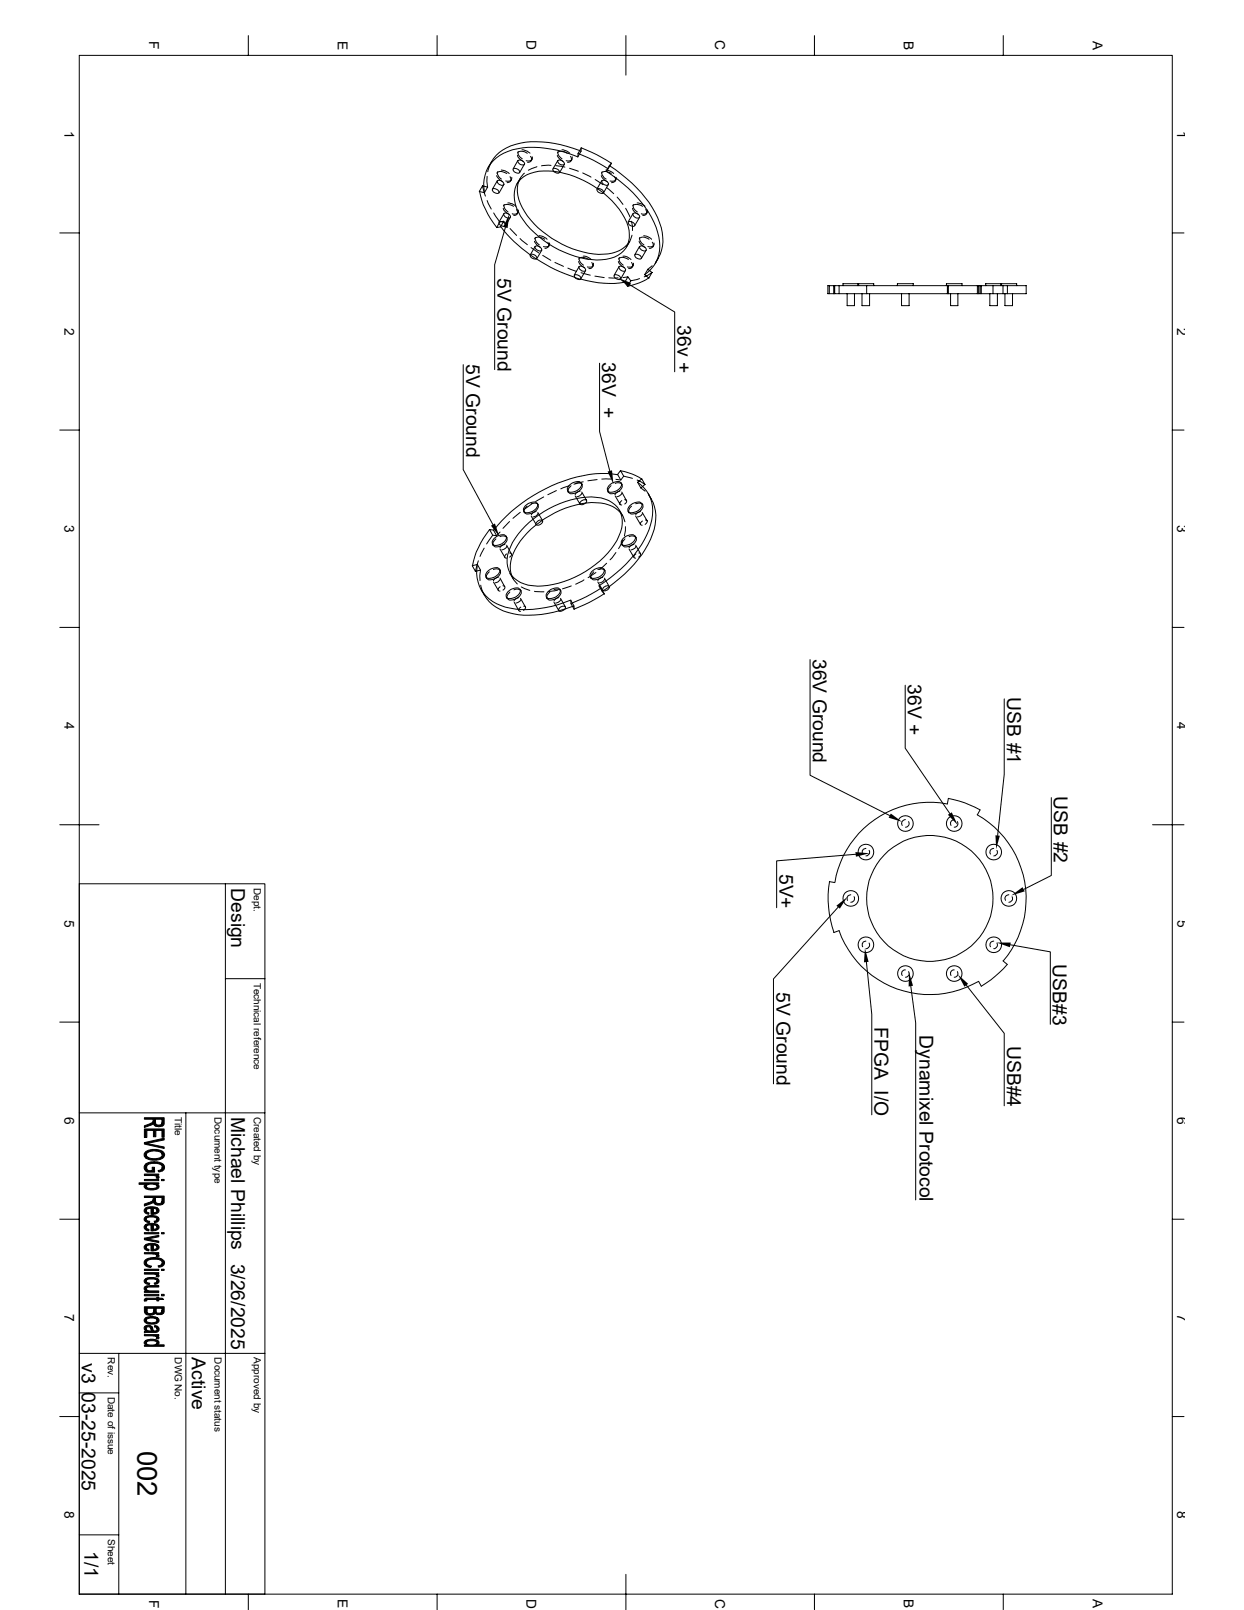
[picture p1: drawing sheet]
<svg xmlns="http://www.w3.org/2000/svg" width="216mm" height="279mm" viewBox="0 0 216 279" stroke-linecap="round" stroke-linejoin="round" font-family="sans-serif">
<g fill="none" stroke="#000" stroke-width=".17">
<path d="M13.8 9.6h189.7v267h-189.7zM43.1 6.2v3.4M75.9 6.2v3.4M108.6 6.2v6.8M141.4 6.2v3.4M174.1 6.2v3.4M83.2 33.2a15 15 0 0 0 3 6.3M83.7 32.3l.5 1.7M83.7 32.3l-.5 .9 .9 .2 .5-.9M83.7 32.3l.9 .2M84.5 30.6l.1 1.9M84.5 34.8l.8 1.5"/>
<path d="M85.3 28.1l-.5 .9M85.3 28.1l-.6 1.7M85.5 32.8l.8-1.4a.74 .74 0 0 0 1.2 .6l-.9 1.5M85.6 32.7l.6 .2a.44 .44 0 0 1 .2 .7l-.5-.2a.44 .44 0 0 1-.3-.7zM85.7 37l1 1.5M86.2 30.5l.5 .6 .5 .4M86.3 31.4a.74 .74 0 0 1 1.1 .6M86.4 29.8a1.23 1.23 0 0 0 .6 1.3M86.4 29.8l-.2 .3M86.5 29.8a1.8 1.8 0 0 1 1.5 .3M86.7 38.4l.6 .2a.44 .44 0 0 1 .3 .7l-.6-.1a.44 .44 0 0 1-.3-.8zM86.7 38.5l.7-.1-.5 1-.7 .1z"/>
<path d="M86.9 39.3a22.4 22.4 0 0 0 5.1 4.9M87 29.5l.7 .2 .7 .4M87.3 36.2l.2 .3 .5 .5 .4 .2M87.4 38.4l.6 .7M87.5 37.1l-.9 1.4M87.5 37.1a.74 .74 0 0 1 1.1 .6M87.5 37.1a.73 .73 0 0 0 1.1 .6l-.8 1.5M87.5 35.5a1.24 1.24 0 0 0 .7 1.3M87.5 35.5l-.1 .2M87.6 35.5a2.08 2.08 0 0 1 1.5 .3M87.7 39.5l-1.8 6.4v18.2M88.1 35.2l.8 .1 .6 .5"/>
<path d="M88.5 30.6a.61 .61 0 0 1 .2 .8 .61 .61 0 0 1-.7 .3M88.5 39.7l1.2 1.2M88.8 31.2l-.2 .2M88.8 30.8a.67 .67 0 0 1-.3 .6 .67 .67 0 0 1-.7 0M89.2 29.2l.6 .1a.44 .44 0 0 1 .2 .8l-.5-.2a.44 .44 0 0 1-.3-.7zM89.6 36.4a.57 .57 0 0 1 .2 .7 .57 .57 0 0 1-.6 .3M89.8 27l.4 .6 .6 .4M89.9 36.9l-.2 .2M89.9 27.9a.74 .74 0 0 1 1.1 .6M90 26.3l-.2 .2M90 36.4a.69 .69 0 0 1-.4 .7 .69 .69 0 0 1-.7 0M90 26.3a1.07 1.07 0 0 0 .6 1.3"/>
<path d="M90.1 26.3a1.68 1.68 0 0 1 1.4 .3M90.3 30.9l-.6 1M90.3 31.1a7.2 7.2 0 0 1 5.8-1.4 17.1 17.1 0 0 1 12.3 8.1 5.3 5.3 0 0 1 .2 5.3 5.7 5.7 0 0 1-5.1 2 17.4 17.4 0 0 1-13.2-7.6 5.9 5.9 0 0 1-.7-5.4zM90.6 26l.9 .2 .5 .4M91 28.5l-.8 1.5M91 28.5a.74 .74 0 0 1-1.1-.6l-.8 1.4M91 30.1a4.3 4.3 0 0 0-.7 5.2 15.4 15.4 0 0 0 8.1 7.5 12.2 12.2 0 0 0 8.5 .9 4.7 4.7 0 0 0 2.1-1.4M92.1 27.1a.61 .61 0 0 1 .1 .8 .61 .61 0 0 1-.6 .3M92.3 27.6l-.1 .3M92.4 27.2a.7 .7 0 0 1-.3 .7 .7 .7 0 0 1-.8 0M93.2 28.9l-1.5 .6M95.6 28.7l-1.6 .1"/>
<path d="M96 29.3l.8-1.4a.74 .74 0 0 0 1.2 .6l-.9 1.5M96.1 29.2l.6 .1a.44 .44 0 0 1 .2 .8l-.5-.2a.44 .44 0 0 1-.3-.7zM96.4 28.7l1.6 .3M96.7 27l.3 .4 .7 .6M96.8 27.9a.74 .74 0 0 1 1.1 .6M96.9 26.3a1.23 1.23 0 0 0 .6 1.3M96.9 26.3l-.2 .2M97 26.3a1.8 1.8 0 0 1 1.5 .3M97.5 26l.9 .2 .5 .4M98.8 29.2l1.6 .5M99 27.1a.61 .61 0 0 1 .2 .8 .61 .61 0 0 1-.7 .3M99.3 27.6l-.2 .3"/>
<path d="M99.3 27.2a.7 .7 0 0 1-.3 .7 .7 .7 0 0 1-.7 0M100.3 27.2a19 19 0 0 0-11.4-1.2 6.3 6.3 0 0 0-4.8 7.4M100.3 26.6l2.7 1.2 2.5 1.5M100.3 26.6v.6M100.6 26.1a18.2 18.2 0 0 0-11.1-1 6.7 6.7 0 0 0-4.2 3M100.6 26.2h.2M100.8 26.2l-.5 1M100.9 25.7l-.1 .5M100.9 25.7l2.6 1.1 2.6 1.5M100.9 25.7l-.6 .9M101.1 30l1.5 .7M103.3 31.2l1.3 .8"/>
<path d="M103.8 32.7l.6 .2a.44 .44 0 0 1 .2 .7l-.6-.2a.44 .44 0 0 1-.2-.7zM104.4 30.5l.4 .6 .6 .4M104.5 31.4a.74 .74 0 0 1 1.1 .6M104.5 29.8l-.1 .3M104.5 29.8a1.07 1.07 0 0 0 .7 1.3M104.6 29.8a1.68 1.68 0 0 1 1.5 .3M105.2 29.5l.6 .2 .7 .4M105.2 29.7l.5-1a22.7 22.7 0 0 1 8.4 9.1 7.8 7.8 0 0 1 .2 6.9M105.2 29.7a21.6 21.6 0 0 1 8.7 9.8 7.1 7.1 0 0 1-.4 6.6l-1.6 1.6M105.3 32.6l1.2 1M105.5 29.3l-.3 .4M105.6 32l-.9 1.5"/>
<path d="M105.6 32a.74 .74 0 0 1-1.2-.6l-.8 1.4M105.7 28.7l.4-.4-.6 1M106.6 30.6a.61 .61 0 0 1 .2 .8 .61 .61 0 0 1-.7 .3M106.9 31.2l-.1 .2M106.9 30.8a.67 .67 0 0 1-.3 .6 .67 .67 0 0 1-.7 0M107.1 34.2l1 1.3M108.6 36.2l.7 1.4M109 38.5l.9-1.4a.78 .78 0 0 0 1.1 .6l-.8 1.5M109.2 38.4l.6 .2a.44 .44 0 0 1 .2 .7l-.6-.1a.44 .44 0 0 1-.2-.8zM109.6 38.4l.2 1.6M109.8 36.2l.2 .5 .8 .5M109.8 35.7l.1-.2a1.09 1.09 0 0 0 .7 1.3"/>
<path d="M109.9 37.1a.74 .74 0 0 1 1.1 .6M110.1 35.5a1.93 1.93 0 0 1 1.4 .3M110.6 35.2l.7 .1 .6 .5M112.1 36.4a.59 .59 0 0 1 .1 .7 .59 .59 0 0 1-.7 .3M112.3 36.9l-.1 .2M112.4 36.4a.67 .67 0 0 1-.4 .7 .67 .67 0 0 1-.7 0M10.4 40.4h3.4M90.3 41.4l1.2 1.1M92 44.2l.9-1.4a.78 .78 0 0 0 1.1 .6l-.8 1.5M92 44.2l1.1 .8M92.2 44.1l.6 .1a.44 .44 0 0 1 .2 .8l-.6-.2a.44 .44 0 0 1-.2-.7zM92.2 43l1.3 .9"/>
<path d="M92.8 41.9l.4 .6 .6 .4M92.9 42.8a.74 .74 0 0 1 1.1 .6M92.9 41.2a1.32 1.32 0 0 0 .7 1.3M93 41.2l-.2 .2M93 41.2a1.65 1.65 0 0 1 1.5 .3M93.1 44.9a26.1 26.1 0 0 0 6.7 3.2M93.6 40.9l.7 .2 .7 .4M94.2 44.3l1.4 .9M95.1 42a.61 .61 0 0 1 .1 .8 .61 .61 0 0 1-.6 .3M95.3 42.6l-.1 .2M95.4 42.2a.67 .67 0 0 1-.3 .6 .67 .67 0 0 1-.8 0M96.3 45.6l1.5 .6"/>
<path d="M98.6 46.5l1.5 .6M99.7 47.8l.8-1.5a.78 .78 0 0 0 1.1 .6l-.8 1.5M99.8 48.2l1 .3M99.8 47.7l.6 .1a.44 .44 0 0 1 .3 .7l-.6-.1a.44 .44 0 0 1-.3-.7zM100.4 45.4l.3 .5 .8 .5M100.5 46.3a.74 .74 0 0 1 1.1 .6M100.6 44.7l-.1 .3M100.6 44.7a1.14 1.14 0 0 0 .7 1.3M100.7 44.7a1.59 1.59 0 0 1 1.5 .3M100.8 48.4a17.3 17.3 0 0 0 7.6 .6M100.8 47.3l1.6 .5M101.2 44.4l.7 .2 .7 .4"/>
<path d="M102.7 45.6a.61 .61 0 0 1 .2 .7 .61 .61 0 0 1-.7 .3M103 46.1l-.2 .2M103 45.7a.67 .67 0 0 1-.3 .6 .67 .67 0 0 1-.8 0M103.3 47.9l1.6 .3M105.7 48.2h1.6M106.6 47.8l.8-1.5a.74 .74 0 0 0 1.1 .6l-.8 1.5M106.7 47.7l.6 .1a.44 .44 0 0 1 .3 .7l-.6-.1a.44 .44 0 0 1-.3-.7zM107.3 45.4l.5 .7 .6 .3M107.4 46.3a.74 .74 0 0 1 1.1 .6M107.5 44.7a1.14 1.14 0 0 0 .7 1.3M107.5 44.7l-.1 .3M107.6 44.7a1.54 1.54 0 0 1 1.5 .3"/>
<path d="M108.1 44.4l.7 .2 .7 .4M109 48l.5 .7-.6 1-.5-.7zM109 48l-.9 .2M109.3 41.9l-.6 1M109.3 49.4l7.8 4.7v10.4M109.6 45.6a.61 .61 0 0 1 .2 .7 .61 .61 0 0 1-.7 .3M109.7 40.8l-.3 .9-.4 .7M109.9 46.1l-.2 .2M109.9 45.7a.69 .69 0 0 1-.3 .6 .69 .69 0 0 1-.7 0M110.2 44.2l.8-1.4a.78 .78 0 0 0 1.1 .6l-.8 1.5M110.3 44.1l.6 .1a.44 .44 0 0 1 .3 .8l-.6-.2a.44 .44 0 0 1-.3-.7zM110.9 41.9l.4 .6 .7 .4"/>
<path d="M111 48.3l-1.5 .4M111 42.8a.74 .74 0 0 1 1.1 .6M111.1 41.2l-.1 .2M111.1 41.2a1.14 1.14 0 0 0 .7 1.3M111.2 41.2a1.54 1.54 0 0 1 1.4 .3M111.7 40.9l.7 .2 .7 .4M112.4 46.7l.8 .6M112.4 46.7l-.5 1M112.6 48.2l-1.7 .9-2 .6M113.2 47.3l-1.4 .7M113.2 47.3l-.6 1-.7-.6M113.2 42a.61 .61 0 0 1 .1 .8 .61 .61 0 0 1-.6 .3"/>
<path d="M113.2 46.1l-.8 .6M113.5 42.6l-.2 .2M113.5 42.2a.67 .67 0 0 1-.3 .6 .67 .67 0 0 1-.8 0M113.7 45.6l.6-.8-.6 1M143.9 49.6v1.4M144.7 49.6h-1v1.4h34.4v-1.4h-3.3M144.7 51v-1.4h.9v1.4M144.9 49.6v1.4M145.6 49.6h24.2M146.3 49.6v-.4h5.3v.4M147 51v2h1.3v-2M148.9 49.2v.4"/>
<path d="M149 49.2v.4M149.6 51v2h1.3v-2M150.4 49.6v1.4M155.7 49.6v-.4h2.8v.4M156.5 51v2h1.3v-2M164.3 49.6v-.4h2.7v.4M164.4 49.6v1.4M164.6 49.6v1.4M165 51v2h1.2v-2M169.6 49.6v1.4M169.8 49.6h.5M169.8 49.6v1.4"/>
<path d="M170.1 49.6v1.4M170.3 49.6h4.5M170.3 49.6v1.4M171.1 49.6v-.4h5.3v.4M171.8 51v2h1.3v-2M172.3 49.6v1.4M173.7 49.2v.4M173.8 49.2v.4M174.1 49.6v1.4M174.4 51v2h1.3v-2M174.8 49.6v1.4M203.5 40.4h2"/>
<path d="M10.4 74.6h3.4M80.4 63.3v18.2l5.2 9.6M104.1 63v11.9l1.7 6.8M203.5 74.6h2M82.5 99.1l.9-.2-.1 1.9M82.8 98l-.8 .2 .5 .9M82.8 98a6.2 6.2 0 0 0 4.9 7.4 18.2 18.2 0 0 0 11.4-1.3M82.8 98l.6 .9M83 97.3l-.5 1.8M84 95.1l-.7 1.5M84.6 99.2l.5-.4 .7-.2a.66 .66 0 0 1 .9 .2 .66 .66 0 0 1-.3 .9l-.5 .4-.6 .2a.66 .66 0 0 1-1-.2 .66 .66 0 0 1 .3-.9zM84.9 99.2l-.5 .7 .1 .5"/>
<path d="M85 91.9l.5 1 .7 .1M85 91.9l.6 .1 .6 1M85 91.9a15 15 0 0 0-3 6.3M85.5 94.4l.1 .3M85.5 92.9l-1 1.5M85.6 98.8l.7-.1 .5 .3M85.7 93.5l.6-.5 .6-.2a.66 .66 0 0 1 .9 .3 .66 .66 0 0 1-.2 .9l-.6 .4-.6 .2a.66 .66 0 0 1-.9-.2 .66 .66 0 0 1 .2-.9zM86.1 93.5l-.5 .7v.5M86.7 98.8l.1 .2M86.8 93.1l.6-.1 .6 .3M86.8 92.3l-.6 .7M86.8 95.3l.8 1.4"/>
<path d="M86.8 99a1.54 1.54 0 0 1-1.7 1.6h-.3l-.3-.2M87.6 94.5l-.4 .1-.3 .2-.1 .3M87.8 93l.2 .3M87.9 94.8l-.2 .4-.6 .2M87.9 96.1l-.1 .1a.33 .33 0 0 0-.2 .4 .33 .33 0 0 0 .3 .3M87.9 94.6l.8 1.5M88 93.3a1.54 1.54 0 0 1-1.8 1.6h-.3l-.3-.2M88.4 90.5l-1.1 1.2M88.4 96a.36 .36 0 0 1 .4 .3 .36 .36 0 0 1-.4 .4M88.5 99.5l.6 1M88.8 99.9l.4 .7 .6 .7M90.3 88.9l-1.3 1.1"/>
<path d="M91.1 87.8l.6-.4 .6-.2a.66 .66 0 0 1 1 .2 .66 .66 0 0 1-.3 .9l-.5 .4-.7 .2a.66 .66 0 0 1-.9-.2 .66 .66 0 0 1 .2-.9zM91.2 91.3a16.7 16.7 0 0 1 12.3-5 4.4 4.4 0 0 1 4.5 4.6 11.6 11.6 0 0 1-5.5 7.7 15.3 15.3 0 0 1-10.8 3 4.4 4.4 0 0 1-3.1-6.7 11.7 11.7 0 0 1 2.6-3.6zM91.5 87.8l-.4 .5-.1 .7-.1-.3M92.2 87.4l.6-.1 .6 .3M92.2 89.6l.8 1.4M92.3 87.5l-1.4 .9M93 88.8l-.5 .1-.3 .5M93.3 87.3l.1 .3M93.3 89.1l-.3 .4-.5 .2M93.3 88.9l.8 1.5a.72 .72 0 0 0-.7 0 .72 .72 0 0 0-.4 .7 .79 .79 0 0 0 1.1-.7M93.4 87.6a1.54 1.54 0 0 1-1.7 1.6h-.3l-.4-.3M94.4 86.2l-1.4 .8"/>
<path d="M96.6 85.1l-1.5 .8M98.5 85.2l.1 .2M98.8 84.2l.5-.4 .6-.2a.66 .66 0 0 1 1 .2 .66 .66 0 0 1-.3 1l-.5 .4-.7 .2a.66 .66 0 0 1-.9-.2 .66 .66 0 0 1 .3-1zM98.8 84.3l-1.5 .5M99.1 84.3l-.4 .5-.1 .6M99.8 86.1l.9 1.4a.76 .76 0 0 1 1.1-.6l-.1 .3M100.7 85.3l-.5 .1-.4 .5M100.9 83.8l.1 .3-.5-.3-.7 .1M101 85.6l-.4 .5-.5 .1M101 85.4l.8 1.5M101 84.1a1.54 1.54 0 0 1-1.7 1.6h-.3l-.4-.3M101.2 83.6l-1.6 .4"/>
<path d="M101.7 87.2l-.6 .4-.4-.1M102.7 99.2l.6-.4 .6-.2a.66 .66 0 0 1 .9 .2 .66 .66 0 0 1-.2 .9l-.6 .4-.6 .2a.66 .66 0 0 1-1-.2 .66 .66 0 0 1 .3-.9zM103 99.2l-.4 .7v.5l-.2-.3M103.4 99.4l-1.3 .8M103.6 83.2l-1.6 .2M103.8 98.8l.6-.1 .6 .3M104.4 83.1h1.6M104.8 98.8l.2 .2M105 99a1.54 1.54 0 0 1-1.7 1.6h-.3l-.4-.2M105.3 97.7l-1.2 1.1M105.5 85.2l.1 .2M105.7 84.2l.6-.4 .6-.2a.66 .66 0 0 1 .9 .2 .66 .66 0 0 1-.2 1l-.6 .4-.6 .2a.66 .66 0 0 1-1-.2 .66 .66 0 0 1 .3-1z"/>
<path d="M106 84.3l-.5 .7 .1 .4M106.8 83.9l.6-.1 .6 .3M106.8 86.1l.8 1.4M106.9 95.9l-1 1.3M107.2 82.4a21.1 21.1 0 0 0-12.5 2.4 26.1 26.1 0 0 0-9 7.2M107.5 88.5l.6 1M107.6 85.3h-.4l-.5 .6M107.7 81.7l2 .6 1.7 .8M107.8 83.8l.2 .3M107.9 94.4l.1 .3M107.9 85.6l-.3 .4-.5 .2M107.9 86.9l-.1 .1a.33 .33 0 0 0-.2 .4 .33 .33 0 0 0 .3 .2"/>
<path d="M107.9 85.4l.8 1.5M107.9 84.1a1.54 1.54 0 0 1-1.7 1.6h-.3l-.3-.3M108.1 93.8l-.7 1.4M108.1 93.5l.6-.5 .6-.2a.66 .66 0 0 1 .9 .3 .66 .66 0 0 1-.2 .9l-.6 .4-.6 .2a.66 .66 0 0 1-.9-.2 .66 .66 0 0 1 .2-.9zM108.2 82.6l-.5-.9-.5 .6 .5 1M108.4 86.7a.38 .38 0 0 1 .4 .4 .38 .38 0 0 1-.4 .4M108.5 93.5l-.5 .7v.5M108.5 90.6a4.7 4.7 0 0 0-5-3.4 16.9 16.9 0 0 0-13.7 7.4 6 6 0 0 0-1 5.3M108.5 91.4l-.1 1.6M109.2 93.1l.6-.1 .6 .3M109.2 95.3l.8 1.4M109.3 87.8l.5-.4 .6-.2a.66 .66 0 0 1 1 .2 .66 .66 0 0 1-.3 .9l-.5 .4-.7 .2a.66 .66 0 0 1-.9-.2 .66 .66 0 0 1 .3-.9z"/>
<path d="M109.6 87.8l-.4 .5-.1 .7-.1-.3M109.8 83l-1.6-.4-.5 .7-.8-.1M110 94.5l-.5 .2-.3 .4M110.2 93l.2 .3M110.3 87.4l.7-.1 .5 .3M110.3 94.6l.9 1.5M110.3 89.6l.9 1.4M110.4 96.1a.36 .36 0 0 0-.4 .4 .36 .36 0 0 0 .3 .4M110.4 94.8l-.2 .4-.7 .2M110.4 93.3a1.54 1.54 0 0 1-1.7 1.6h-.3l-.4-.2M110.6 83.3l1.3 .8M110.7 83.7a6.1 6.1 0 0 1 2.2 7.4 19.7 19.7 0 0 1-7.9 9.9l-1 .6"/>
<path d="M110.7 83.7l.7-.6 .5 1M110.7 83.7l.5 1M110.9 96a.34 .34 0 0 1 .3 .3 .34 .34 0 0 1-.3 .3l-.1 .1M111.2 88.8l-.5 .1-.4 .5M111.2 84.7l.8 .5M111.4 87.3l.1 .3M111.5 88.9l.8 1.5M111.5 89.1l-.2 .4-.7 .2M111.5 90.4a.36 .36 0 0 0-.3 .4 .36 .36 0 0 0 .3 .3M111.5 87.6a1.54 1.54 0 0 1-1.7 1.6h-.3l-.3-.3M111.9 84.1l-.7 .6M112 90.3a.34 .34 0 0 1 .4 .3 .34 .34 0 0 1-.3 .3l-.1 .1"/>
<path d="M112.5 85.6l.5 1M112.5 85.8l.5 .8M113 86.6a7.3 7.3 0 0 1-.1 7 21.8 21.8 0 0 1-8.3 9M10.4 108.9h3.4M83.4 101.6l.3 .9 .4 .8M83.5 102.4l.6 .9M84.1 103.3a7 7 0 0 0 5 3.2 18.9 18.9 0 0 0 10.3-1.3M84.3 100.1l.2 .3M85.6 101l.9 1.4M86.5 100.2l-.6 .2-.3 .4M86.8 100.5l-.4 .5-.5 .1M86.8 101.8v.1a.36 .36 0 0 0-.4 .3 .36 .36 0 0 0 .3 .4h.1"/>
<path d="M86.8 100.3l.8 1.5M87.3 101.6a.38 .38 0 0 1 .3 .4 .38 .38 0 0 1-.3 .4M87.9 103.7l.2 .2M88.1 102.7l.6-.4 .6-.2a.66 .66 0 0 1 1 .2 .66 .66 0 0 1-.3 .9l-.5 .4-.7 .2a.66 .66 0 0 1-.9-.2 .66 .66 0 0 1 .2-.9zM88.5 102.7l-.5 .7 .1 .5M89.2 102.4l.6-.2 .6 .3M89.2 104.5l.8 1.5M90 103.7l-.5 .2-.3 .4M90.3 102.3l.1 .2M90.3 103.8l.9 1.5M90.4 104.1l-.2 .3-.7 .2M90.4 105.4a.36 .36 0 0 0-.4 .3 .36 .36 0 0 0 .3 .4"/>
<path d="M90.4 102.5a1.54 1.54 0 0 1-1.7 1.6h-.3l-.3-.2M90.5 101.9l1.4 .5M90.9 105.2a.34 .34 0 0 1 .3 .3 .34 .34 0 0 1-.3 .4h-.1M92.8 102.6l1.6 .1M94.8 103.7l.2 .2M95.1 102.7l.5-.4 .7-.2a.66 .66 0 0 1 .9 .2 .66 .66 0 0 1-.3 .9l-.5 .4-.6 .2a.66 .66 0 0 1-1-.2 .66 .66 0 0 1 .3-.9zM95.4 102.7l-.5 .7 .1 .5M96.1 102.4l.7-.2 .5 .3M96.1 104.5l.9 1.5M96.8 102.4l-1.6 .3M97 103.7l-.5 .2-.4 .4M97.2 105.4l.3-.2a.35 .35 0 0 1 .6 0 .35 .35 0 0 1-.1 .5 .69 .69 0 0 1-1.1 .2z"/>
<path d="M97.2 102.3l.1 .2M97.3 104.1l-.4 .4-.5 .1M97.3 103.8l.8 1.5M97.3 102.5a1.54 1.54 0 0 1-1.7 1.6h-.3l-.3-.2M99.1 101.7l-1.5 .5M99.6 105.2l-.5-1v.6l.6 .9-.1-.5h-.2M101.3 100.6l-1.4 .8M103.8 101l.8 1.4M104.3 102.1l-2.5 1.4-2.7 1.2M104.6 100.2l-.6 .2-.2 .4M104.6 102.6l-.1 .1 .4 .4-.9-1.4 .5 1M104.9 103l-2.6 1.5-2.6 1.2"/>
<path d="M104.9 100.3l.8 1.5M104.9 100.5l-.4 .5-.4 .1M105.7 101.8a.78 .78 0 0 1-1 .7M105.7 101.8a.72 .72 0 0 0-.7 0 .72 .72 0 0 0-.4 .7h.1M140.6 114.5v20l13.8 7M157.1 118.9v10.9l7.7 11.4M203.5 108.9h2M164.4 139.5l.2-.9 2.8 .7 2.7 1.2-.5 .9M164.4 139.5a16.7 16.7 0 0 0-19.5 13.6M174.3 121.3v13.1l-1.2 10.6M182.5 138.4v13.5l-4.8 2.4M10.4 143.1h6.8"/>
<path d="M13.8 153.4h32.2v123.2M39.1 153.4v123.2M143.9 153l1 .2M144 153a18.3 18.3 0 0 0 .7 8.8M145.5 157.4l-11.3 12.5v18.2M147.7 155.3a.66 .66 0 0 0-.6 1M148.2 155.6a.64 .64 0 0 1-.5 1M148.5 148.3l-13.7 1.1v8.1M150.3 147.2a.66 .66 0 0 0-.6 1M150.8 147.6a.64 .64 0 0 1-.5 .9M153.5 148.4a10.9 10.9 0 0 1 18 3.5 10.9 10.9 0 0 1-10.7 15 10.9 10.9 0 0 1-9.2-16l1.1-1.7zM157.1 142.2a.64 .64 0 0 0-.6 .4 .64 .64 0 0 0 .1 .7"/>
<path d="M157.7 142.6a.64 .64 0 0 1-.6 1M165.6 142.2a.68 .68 0 0 0-.5 1.1M166.2 142.6a.64 .64 0 0 1-.6 1M169.6 141.4a16.7 16.7 0 0 1 4.5 25.4M172.5 147.2a.62 .62 0 0 0-.6 .3 .62 .62 0 0 0 0 .7M173 147.6a.64 .64 0 0 1-.5 .9M175.1 155.3a.66 .66 0 0 0-.6 1M175.6 155.6a.64 .64 0 0 1-.5 1M200 143.1h5.5M10.4 177.4h3.4M39.1 169.8h6.9M144.7 161.8l.9-.3a16.7 16.7 0 0 0 24.2 8.8l.5 .9 2.4-1.8 2.1-2"/>
<path d="M150.3 163.3a.66 .66 0 0 0-.6 1M150.4 167l.9 9v17.5M150.8 163.7a.64 .64 0 0 1-.5 .9M157.1 168.3a.61 .61 0 0 0-.6 .3 .61 .61 0 0 0 .1 .7M157.7 168.6a.64 .64 0 0 1-.6 1M158.1 171.2l.8 6.3v30.7M165.6 168.3a.64 .64 0 0 0-.5 1M166.2 168.6a.64 .64 0 0 1-.6 1M167.7 171l6.6 8.3v12.6M172.5 163.3a.62 .62 0 0 0-.6 .3 .62 .62 0 0 0 0 .7M173 163.7a.64 .64 0 0 1-.5 .9M174.1 166.8l.7 .6"/>
<path d="M175.3 164l7 1.2v12.6M203.5 177.4h2M13.8 193.1h32.2M32.3 193.1v83.5M10.4 211.6h3.4M203.5 211.6h2M13.8 234.9h32.2M20.6 234.9v41.7M10.4 245.8h3.4M13.8 241.7h6.8M203.5 245.8h2M13.8 266.4h6.8"/>
<path d="M43.1 276.6v2.8M75.9 276.6v2.8M108.6 273.2v6.2M141.4 276.6v2.8M174.1 276.6v2.8"/>
<circle cx="147.7" cy="155.9" r="1.36"/>
<circle cx="150.3" cy="147.9" r="1.36"/>
<circle cx="157.1" cy="142.9" r="1.36"/>
<circle cx="165.6" cy="142.9" r="1.36"/>
<circle cx="172.5" cy="147.9" r="1.36"/>
<circle cx="175.1" cy="155.9" r="1.36"/>
<circle cx="150.3" cy="164" r="1.36"/>
<circle cx="157.1" cy="169" r="1.36"/>
<circle cx="165.6" cy="169" r="1.36"/>
<circle cx="172.5" cy="164" r="1.36"/>
</g>
<g fill="#000" stroke="#000" stroke-width=".17">
<path d="M25.1 195.4l.7-.3a.87 .87 0 0 0 .8-.6v.5l-.4 .3-1.1 .4z" fill-rule="evenodd"/>
<path d="M27 194.2v.6a.59 .59 0 0 0 .5 .4 .59 .59 0 0 0 .6-.4l.1 .6-.6 .1-.6-.1z" fill-rule="evenodd"/>
<path d="M25.2 199.9l1-.4h1.2l.8 .3v.6a1.09 1.09 0 0 0-1.4-.7h-.2a1.17 1.17 0 0 0-1.2 .7v.6a.7 .7 0 0 1-.2-1.1z" fill-rule="evenodd"/>
<path d="M25.1 194h3.4v1.1l-.3 .3-.1-1.2h-1.1v1.2l-.4-.4v-.8h-1.5z" fill-rule="evenodd"/>
<path d="M25.1 195.9h3.4v1.5h-.4v-1.2h-1v1.1h-.5v-1.1h-1.1v1.2h-.4z" fill-rule="evenodd"/>
<path d="M25.1 198.3l3.4 .8v.2l-3.4-.8z" fill-rule="evenodd"/>
<path d="M25.1 198.3l3.4-.8v.3l-2.8 .6z" fill-rule="evenodd"/>
<path d="M25.1 205.7l.2-.2v.8l-.3-.3z" fill-rule="evenodd"/>
<path d="M25.2 209.7l.2-.1v.7l.5 .2-.1 .2a.64 .64 0 0 1-.6-.3 .64 .64 0 0 1 0-.7z" fill-rule="evenodd"/>
<path d="M25.1 212.6l.3-.1v.6l.5 .3-.1 .2a.65 .65 0 0 1-.6-.3 .65 .65 0 0 1-.1-.7z" fill-rule="evenodd"/>
<path d="M25.1 216.2l.3-.2v.5l.5 .3-.1 .3a.65 .65 0 0 1-.7-.9z" fill-rule="evenodd"/>
<path d="M25.2 211.2l.2-.1v.7l.6 .2-.1 .2a.63 .63 0 0 1-.7-.2 .63 .63 0 0 1-.1-.7z" fill-rule="evenodd"/>
<path d="M25.4 219.1a.85 .85 0 0 0 .9 .6l-.1 .3-.8-.2z" fill-rule="evenodd"/>
<path d="M25.1 209l1.4-.6 .1-.2v.4l-.1 .1-1.4 .6z" fill-rule="evenodd"/>
<path d="M25.3 202l.1-.1v.8l.4 .5h.6v-.6h.4v.8h-1.2a.83 .83 0 0 1-.3-1.4z" fill-rule="evenodd"/>
<path d="M25.4 209.6l.6-.2 1.1 .1 .2 .1v.5l-.3-.3-.5-.1v1h-.3v-1l-.6 .1-.2 .3z" fill-rule="evenodd"/>
<path d="M26.8 211.9h.3l.2-.3-.1 .5-.4 .1z" fill-rule="evenodd"/>
<path d="M25.4 212.5l.6-.2 1.1 .1 .2 .1v.5l-.3-.4h-.5v1h-.3v-1h-.5l-.3 .2v.2z" fill-rule="evenodd"/>
<path d="M25.4 215.9h.3a2.16 2.16 0 0 1 1.5 0l.1 .6-.2-.3-.6-.2v1.1h-.3v-1.1l-.6 .2-.2 .3z" fill-rule="evenodd"/>
<path d="M27.2 205.5l.1 .4z" fill-rule="evenodd"/>
<path d="M25.1 204.7h2.5v.2h-2.5z" fill-rule="evenodd"/>
<path d="M25.1 213.9h2.5v.2h-2.5z" fill-rule="evenodd"/>
<path d="M25.1 203.8h2.5v.2h-.4v.3l-.4-.3h-1.7z" fill-rule="evenodd"/>
<path d="M24.1 205.3h3.5v.2h-.4v.2a1.54 1.54 0 0 0-1.8 .2l-.1 .4v-.8h-1.2z" fill-rule="evenodd"/>
<path d="M25.1 214.9l2.5 .5v.2l-2.5-.5z" fill-rule="evenodd"/>
<path d="M25.1 214.9l2.5-.5v.2l-1.7 .4z" fill-rule="evenodd"/>
<path d="M25.1 217.4h2.5v.2h-.4v.3l-.3-.3h-1.8z" fill-rule="evenodd"/>
<path d="M27.2 204l.4 .2-.1 .3-.4-.1z" fill-rule="evenodd"/>
<path d="M25.4 205.9a1.22 1.22 0 0 0 1.4 .3l.4-.2 .1-.5a.44 .44 0 0 1 .3 .5 .44 .44 0 0 1-.5 .4l-.5 .1-1.1-.1-.2-.1z" fill-rule="evenodd"/>
<path d="M26.5 209.7v.8h.2l.6-.3v-.6a.55 .55 0 0 1 .3 .6 .55 .55 0 0 1-.6 .5h-.5z" fill-rule="evenodd"/>
<path d="M25.4 211.1l.7-.2a1.32 1.32 0 0 1 1.5 .6l-.1 .4-.2 .1v-.4a1.49 1.49 0 0 0-1.8-.2l-.1 .2z" fill-rule="evenodd"/>
<path d="M26.5 212.6v.8h.2l.6-.3v-.6a.55 .55 0 0 1 .3 .6 .55 .55 0 0 1-.6 .4l-.5 .1z" fill-rule="evenodd"/>
<path d="M26.5 216v.8h.3l.5-.3v-.5a.53 .53 0 0 1 .3 .6 .53 .53 0 0 1-.6 .4l-.5 .1z" fill-rule="evenodd"/>
<path d="M27.2 217.6l.4 .2-.1 .3h-.4z" fill-rule="evenodd"/>
<path d="M27.4 203.2l.6-.2 .2-.4v.6l-.6 .2z" fill-rule="evenodd"/>
<path d="M27 207.8v.6a.59 .59 0 0 0 .5 .5 .59 .59 0 0 0 .6-.5l.1 .6-.4 .1h-.7l-.1-.1z" fill-rule="evenodd"/>
<path d="M27.4 219.7l.6-.2 .2-.3v.5l-.6 .2z" fill-rule="evenodd"/>
<path d="M28 204.7h.5v.2h-.5z" fill-rule="evenodd"/>
<path d="M28 213.9h.5v.2h-.5z" fill-rule="evenodd"/>
<path d="M25.1 207.6h3.4v1.1l-.3 .3-.1-1.2h-1.1v1.2l-.4-.4v-.8h-1.5z" fill-rule="evenodd"/>
<path d="M25.4 200.4a1.55 1.55 0 0 0 2 .6l.4-.1 .4-.3v-.8a.76 .76 0 0 1 .3 .9 .76 .76 0 0 1-.8 .5l-.5 .1-1.4-.1-.4-.2z" fill-rule="evenodd"/>
<path d="M25.4 201.9l.8-.3 1.2 .1a1 1 0 0 1 1.1 1l-.1 .3-.2 .2v-.6a1.25 1.25 0 0 0-1.6-.7 .93 .93 0 0 0-1.2 .7z" fill-rule="evenodd"/>
<path d="M25.2 218.7l1-.4h1.4a.87 .87 0 0 1 .9 1.1l-.3 .3v-.5a1.25 1.25 0 0 0-1.6-.7h-.1a.96 .96 0 0 0-1.1 .6v.6a.65 .65 0 0 1-.2-1z" fill-rule="evenodd"/>
<path d="M25.4 230.5v.5z" fill-rule="evenodd"/>
<path d="M25.1 232.7l.3-.1v.8l-.4-.3z" fill-rule="evenodd"/>
<path d="M25.1 225.4l.3-.1v.5h-.3z" fill-rule="evenodd"/>
<path d="M25.4 223.6v.4z" fill-rule="evenodd"/>
<path d="M25.1 222l.3-.1v.6l.6 .2-.1 .2a.68 .68 0 0 1-.8-.7z" fill-rule="evenodd"/>
<path d="M25.1 230.3a.97 .97 0 0 1 1.2-.1v.7a.58 .58 0 0 0-.3-.5 .58 .58 0 0 0-.6 0l-.1 .6-.2-.3z" fill-rule="evenodd"/>
<path d="M25.5 227v.5a.61 .61 0 0 0 .5 .5 .61 .61 0 0 0 .6-.4l.1-.1v.6l-.3 .1-1-.1z" fill-rule="evenodd"/>
<path d="M26.8 222.7l.3-.1 .2-.3v.5l-.5 .1z" fill-rule="evenodd"/>
<path d="M25.4 228.6l.7-.1h.8l.4 .1v.6a1.18 1.18 0 0 0-1.6-.4l-.3 .4z" fill-rule="evenodd"/>
<path d="M26.8 230l.5 .2v.4a.33 .33 0 0 0-.5-.3z" fill-rule="evenodd"/>
<path d="M25.1 220.3h2.5v.2h-2.5z" fill-rule="evenodd"/>
<path d="M25.1 224.6h2.5v.3h-2.5z" fill-rule="evenodd"/>
<path d="M25.1 220.9h2.5v.2h-.4v.3l-.4-.3h-1.7z" fill-rule="evenodd"/>
<path d="M25.2 223.3l.8-.2h1.6v.3h-2.1l-.1 .6a.43 .43 0 0 1-.4-.3 .43 .43 0 0 1 .2-.4z" fill-rule="evenodd"/>
<path d="M25.1 224h.3l.1-.1 .4 .1h1.7v.3h-2.5z" fill-rule="evenodd"/>
<path d="M25.1 231.6h2.5v.2h-.4v.3l-.3-.2-1.8-.1z" fill-rule="evenodd"/>
<path d="M27.2 221.1l.4 .2-.1 .3-.4-.1z" fill-rule="evenodd"/>
<path d="M25.4 221.8l.8-.1a1.13 1.13 0 0 1 1.4 .6v.2l-.3 .3v-.5a.93 .93 0 0 0-1.2-.3h-.5l-.2 .3z" fill-rule="evenodd"/>
<path d="M25.3 228.7l.1 .5a1.06 1.06 0 0 0 1.2 .3l.7-.3v-.6a.58 .58 0 0 1 .3 .7 .58 .58 0 0 1-.7 .4l-.3 .1a1.27 1.27 0 0 1-1.6-.6z" fill-rule="evenodd"/>
<path d="M25.1 231.1l.3-.1v-.3l.3 .2 .6 .1v-.8l.2 .2a.48 .48 0 0 0 .1 .5 .48 .48 0 0 0 .5 0l.2-.2v-.5a.58 .58 0 0 1 .3 .7 .58 .58 0 0 1-.8 .3l-1.7 .1z" fill-rule="evenodd"/>
<path d="M27.2 231.8l.4 .3-.1 .3-.4-.1z" fill-rule="evenodd"/>
<path d="M25.4 232.6l.9-.2a1.16 1.16 0 0 1 1.3 .6l-.3 .4v-.4a1.18 1.18 0 0 0-1.5-.3l-.4 .3z" fill-rule="evenodd"/>
<path d="M27.1 227v.5a.54 .54 0 0 0 .5 .4 .54 .54 0 0 0 .5-.5v.7h-.9l-.2-.1z" fill-rule="evenodd"/>
<path d="M25.4 225.3h1.8v-.2h.4v.2h.6l.2 .2h-.8v.3h-.4v-.3h-1.5l-.3 .2z" fill-rule="evenodd"/>
<path d="M28 220.3h.5v.2h-.5z" fill-rule="evenodd"/>
<path d="M28 224.6h.5v.3h-.5z" fill-rule="evenodd"/>
<path d="M25.1 226.8h3.4v.9l-.1 .2-.3 .1v-1h-1l-.1 1-.1-.1-.2 .2v-1.1h-1.2l-.1 1.1-.3-.3z" fill-rule="evenodd"/>
<path d="M25.1 233.4h.3v-.3a1.52 1.52 0 0 0 1.9 0v.3h1.2v.2h-3.4z" fill-rule="evenodd"/>
</g>
<g fill="#000">
<path d="M88.4 37.2l-.3 2.4-.8-.2zM107.3 48.2l2.2 .9-.4 .7zM85.2 91.2l.7-.4 .8 2.4zM105.5 81.8l.7-.2 .3 2.4zM145.2 157.2l1.9-1.5-1.3 2zM148.5 147.9l2.4 .2-2.4 .6zM154.6 141.2l1.9 1.4-2.3-.7zM164.5 141.4l.7-.4 1 2.2zM172.8 144.9l.7 .1-.6 2.4zM175.5 155.4l2-1.4 .3 .7zM150.1 164.5l.6 2.4-.8 .1zM157.8 168.7l.7 2.4-.8 .1z"/>
<path d="M166.2 169.1l1.8 1.6-.6 .5zM173 163.6h2.4l-.1 .8z"/>
</g>
<text font-size="4.8" x="23.9" y="251.8" transform="rotate(90 23.9 251.8)">002</text>
<g font-size="3.3">
<text x="86.3" y="48.2" transform="rotate(90 86.3 48.2)">5V Ground</text>
<text x="117.6" y="56.4" transform="rotate(90 117.6 56.4)">36v +</text>
<text x="80.9" y="63.2" transform="rotate(90 80.9 63.2)">5V Ground</text>
<text x="104.5" y="62.9" transform="rotate(90 104.5 62.9)">36V +</text>
<text x="141.1" y="114.3" transform="rotate(90 141.1 114.3)">36V Ground</text>
<text x="157.6" y="118.8" transform="rotate(90 157.6 118.8)">36V +</text>
<text x="174.8" y="121" transform="rotate(90 174.8 121)">USB #1</text>
<text x="182.9" y="138.2" transform="rotate(90 182.9 138.2)">USB #2</text>
<text x="40.1" y="154.1" transform="rotate(90 40.1 154.1)">Design</text>
<text x="135.3" y="151.6" transform="rotate(90 135.3 151.6)">5V+</text>
<text x="182.8" y="167.3" transform="rotate(90 182.8 167.3)">USB#3</text>
<text x="134.7" y="172.1" transform="rotate(90 134.7 172.1)">5V Ground</text>
<text x="151.8" y="178.2" transform="rotate(90 151.8 178.2)">FPGA I/O</text>
<text x="159.6" y="179.6" transform="rotate(90 159.6 179.6)">Dynamixel Protocol</text>
<text x="174.8" y="181.4" transform="rotate(90 174.8 181.4)">USB#4</text>
<text x="40.1" y="193.8" transform="rotate(90 40.1 193.8)">Michael Phillips</text>
<text x="40.1" y="219.3" transform="rotate(90 40.1 219.3)">3/26/2025</text>
<text x="14.2" y="236.6" transform="rotate(90 14.2 236.6)">v3</text>
<text x="33.3" y="235.5" transform="rotate(90 33.3 235.5)">Active</text>
<text x="14.2" y="241.6" transform="rotate(90 14.2 241.6)">03-25-2025</text>
<text x="14.7" y="269.2" transform="rotate(90 14.7 269.2)">1/1</text>
</g>
<g font-size="2.4">
<text x="25.9" y="7.2" transform="rotate(90 25.9 7.2)">F</text>
<text x="58.6" y="7.1" transform="rotate(90 58.6 7.1)">E</text>
<text x="91.4" y="7" transform="rotate(90 91.4 7)">D</text>
<text x="124.1" y="7" transform="rotate(90 124.1 7)">C</text>
<text x="156.9" y="7.1" transform="rotate(90 156.9 7.1)">B</text>
<text x="189.7" y="7.1" transform="rotate(90 189.7 7.1)">A</text>
<text x="11.2" y="22.6" transform="rotate(90 11.2 22.6)">1</text>
<text x="204.3" y="22.6" transform="rotate(90 204.3 22.6)">1</text>
<text x="11.2" y="56.9" transform="rotate(90 11.2 56.9)">2</text>
<text x="204.3" y="56.9" transform="rotate(90 204.3 56.9)">2</text>
<text x="11.2" y="91.1" transform="rotate(90 11.2 91.1)">3</text>
<text x="204.3" y="91.1" transform="rotate(90 204.3 91.1)">3</text>
<text x="11.2" y="125.3" transform="rotate(90 11.2 125.3)">4</text>
<text x="204.3" y="125.4" transform="rotate(90 204.3 125.4)">4</text>
<text x="11.2" y="159.6" transform="rotate(90 11.2 159.6)">5</text>
<text x="204.3" y="159.6" transform="rotate(90 204.3 159.6)">5</text>
<text x="11.2" y="193.8" transform="rotate(90 11.2 193.8)">6</text>
<text x="204.3" y="193.8" transform="rotate(90 204.3 193.8)">6</text>
<text x="11.2" y="228" transform="rotate(90 11.2 228)">7</text>
<text x="204.3" y="228.1" transform="rotate(90 204.3 228.1)">7</text>
<text x="11.2" y="262.3" transform="rotate(90 11.2 262.3)">8</text>
<text x="204.3" y="262.3" transform="rotate(90 204.3 262.3)">8</text>
<text x="25.9" y="277.6" transform="rotate(90 25.9 277.6)">F</text>
<text x="58.6" y="277.5" transform="rotate(90 58.6 277.5)">E</text>
<text x="91.4" y="277.5" transform="rotate(90 91.4 277.5)">D</text>
<text x="124.1" y="277.5" transform="rotate(90 124.1 277.5)">C</text>
<text x="156.9" y="277.5" transform="rotate(90 156.9 277.5)">B</text>
<text x="189.7" y="277.5" transform="rotate(90 189.7 277.5)">A</text>
</g>
<g font-size="1.7">
<text x="44" y="154.1" transform="rotate(90 44 154.1)">Dept.</text>
<text x="44" y="170.5" transform="rotate(90 44 170.5)">Technical reference</text>
<text x="30.4" y="193.8" transform="rotate(90 30.4 193.8)">Title</text>
<text x="37.2" y="193.8" transform="rotate(90 37.2 193.8)">Document type</text>
<text x="44" y="193.8" transform="rotate(90 44 193.8)">Created by</text>
<text x="18.7" y="235.5" transform="rotate(90 18.7 235.5)">Rev.</text>
<text x="30.4" y="235.5" transform="rotate(90 30.4 235.5)">DWG No.</text>
<text x="37.2" y="235.5" transform="rotate(90 37.2 235.5)">Document status</text>
<text x="44" y="235.5" transform="rotate(90 44 235.5)">Approved by</text>
<text x="18.7" y="242.4" transform="rotate(90 18.7 242.4)">Date of issue</text>
<text x="18.7" y="267" transform="rotate(90 18.7 267)">Sheet</text>
</g>
</svg>
